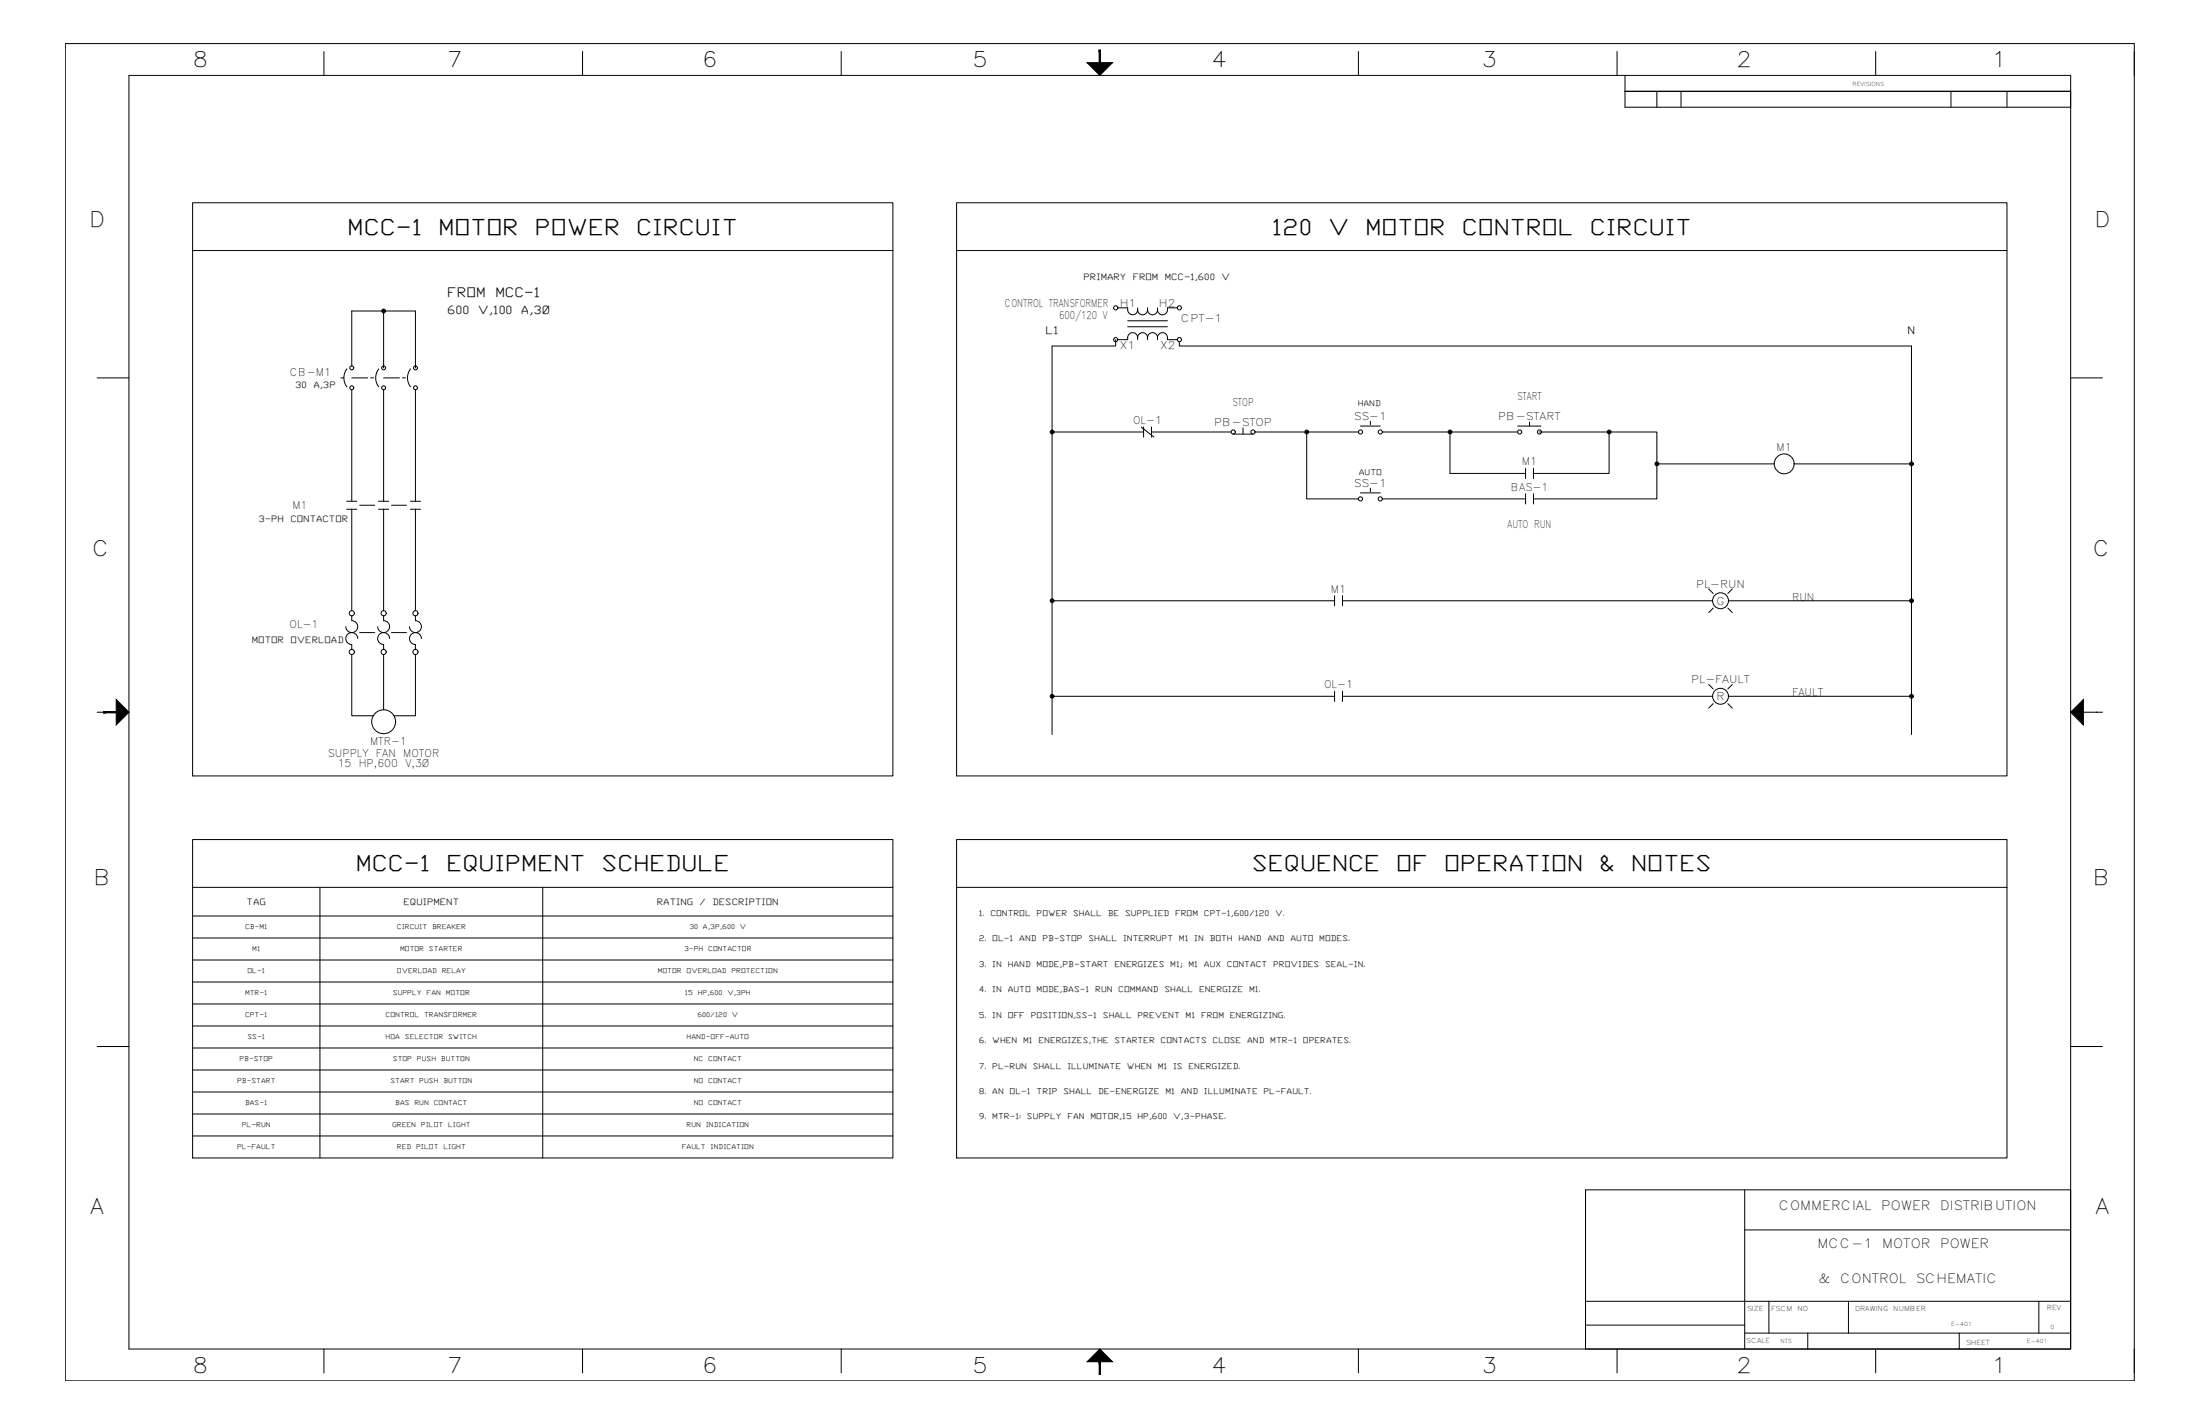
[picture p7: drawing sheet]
<svg xmlns="http://www.w3.org/2000/svg" width="864mm" height="559mm" viewBox="0 0 864 559" stroke-linecap="round" stroke-linejoin="round" font-family="sans-serif">
<!-- layer: Viewport -->
<path d="M637.9 35.8h174.9" fill="none" stroke="#000" stroke-width=".39"/>
<!-- layer: Title Block -->
<g fill="none" stroke="#000" stroke-width=".39">
<path d="M25.6 17.1h812.2v524.8h-812.2zM50.6 29.6h762.2v499.8h-762.2zM127.2 20.2v9.4M228.7 20.2v9.4M330.2 20.2v9.4M431.7 20.2v9.4M533.2 20.2v9.4M634.8 20.2v9.4M637.9 29.6v6.2h174.9M650.4 35.8v6.3M659.9 35.8v6.3M736.3 20.2v9.4"/>
<path d="M765.8 35.8v6.3M787.8 35.8v6.3M637.9 42.1h174.9M38.1 148.3h12.5M812.8 148.3h12.5M38.1 279.5h12.5M40.6 279.5h.1M812.8 279.5h12.5M822.8 279.5h.1M38.1 410.7h12.5M812.8 410.7h12.5M684.9 466.9v62.5"/>
<path d="M812.8 466.9h-190.4v62.5M684.9 482.6h127.9M622.4 510.6h190.4M694.4 510.6v12.5M725.6 510.6v12.5M800.3 510.6v12.5M127.2 529.4v9.4M228.7 529.4v9.4M330.2 529.4v9.4M431.7 529.4v9.4M533.2 529.4v9.4M622.4 520h62.5"/>
<path d="M634.8 529.4v9.4M684.9 523.1h127.9M709.6 523.1v6.3M736.3 529.4v9.4M769.1 523.1v6.3"/>
</g>
<g fill="#000" stroke="#000" stroke-width=".39">
<path d="M426.7 24.6h10l-5 5zM45.6 274.5l5 5-5 5zM812.8 279.5l5-5v10zM431.7 529.4l5 5h-10z"/>
<path d="M431.5 19.6l.5 5v-5zM431.5 19.6l.5 5h-.5z"/>
<path d="M40.6 279.2v.5l5-.5zM40.6 279.7l5-.5v.5z"/>
<path d="M431.5 534.4v5h.5zM431.5 534.4h.5v5z"/>
</g>
<!-- layer: 0 -->
<g fill="none" stroke="#000" stroke-width=".39">
<path d="M637.9 35.8v6.3M812.8 35.8v6.3M75.6 79.6h274.9v224.9h-274.9zM375.5 79.6h412.3v224.9h-412.3zM75.6 98.3h274.9M375.5 98.3h412.3M138.1 122h25M75.6 329.5h274.9v124.9h-274.9zM375.5 329.5h412.3v124.9h-412.3zM75.6 348.2h274.9M75.6 359.5h274.9M125.6 348.2v106.2"/>
<path d="M213 348.2v106.2M375.5 348.2h412.3M75.6 368.1h274.9M75.6 376.7h274.9M75.6 385.4h274.9M75.6 394h274.9M75.6 402.6h274.9M75.6 411.2h274.9M75.6 419.9h274.9M75.6 428.5h274.9M75.6 437.2h274.9M75.6 445.8h274.9"/>
<path d="M812.8 466.9v62.5h-190.4"/>
</g>
<!-- layer: SYMS -->
<g fill="none" stroke="#000" stroke-width=".39">
<path d="M438.7 120.8h4a2.02 2.02 0 0 0 1.5 2.7 2.02 2.02 0 0 0 2.4-1.9M442.7 128.2h15.6M442.7 125.9h15.6M446.6 120.8a2.02 2.02 0 0 0 1.5 2.7 2.02 2.02 0 0 0 2.4-1.9M446.6 132.5a2.03 2.03 0 0 0-2.4-1.9 2.03 2.03 0 0 0-1.5 2.7h-4M450.5 120.8v.8M450.5 132.5v.8M450.5 121.6a1.96 1.96 0 0 0 1.9 1.9 1.96 1.96 0 0 0 2-1.9M450.5 132.5a1.96 1.96 0 0 1 1.9-2 1.96 1.96 0 0 1 2 2M450.5 132.5a2.03 2.03 0 0 0-2.5-1.9 2.03 2.03 0 0 0-1.4 2.7M454.4 132.5a2.02 2.02 0 0 1 2.4-1.9 2.02 2.02 0 0 1 1.5 2.7h3.8M454.4 120.8v.8"/>
<path d="M454.4 132.5v.8M462.1 120.8h-3.8a2.01 2.01 0 0 1-1.5 2.7 2.01 2.01 0 0 1-2.4-1.9M133.8 148.3h1.2M136.2 144.8a5.9 5.9 0 0 0 0 7M145.5 148.3h1.2M148.6 144.8a5.9 5.9 0 0 0 0 7M158 148.3h1.2M161.1 144.8a5.9 5.9 0 0 0 0 7M448 167.5l5 4M448.9 167.5v4M452 167.5v4M484 170.3h7.9"/>
<path d="M487.9 167.9v2.4M534 167.2h7.8M537.9 165.3v1.4M595.8 167.2h9.1M600.4 165.6v1.6M136.1 196.7h4M136.1 199.8h4M148.6 196.7h4M148.6 199.8h4M161.1 196.7h4M161.1 199.8h4M534 193.4h7.8"/>
<path d="M537.9 191.6v1.3M598.9 183.8v4M598.9 193.8v4M602 183.8v4M602 193.8v4M523.9 233.7v4M527 233.7v4M670.7 231.1l1.8 1.8M672.5 238.6l-1.8 1.8M678.3 238.6l1.7 1.8M680 231.1l-1.7 1.8M138.1 241.7v1.9a2.34 2.34 0 0 1 2.3 2.3 2.34 2.34 0 0 1-2.3 2.3 2.34 2.34 0 0 1-2.4-2.3"/>
<path d="M140.4 250.6a2.34 2.34 0 0 0-2.3-2.4 2.34 2.34 0 0 0-2.4 2.4 2.34 2.34 0 0 0 2.4 2.3v1.9M150.6 241.7v1.9M150.6 252.9v1.9M150.6 243.6a2.34 2.34 0 0 1 2.3 2.3 2.34 2.34 0 0 1-2.3 2.3 2.34 2.34 0 0 1-2.3-2.3M152.9 250.6a2.34 2.34 0 0 0-2.3-2.4 2.34 2.34 0 0 0-2.3 2.4 2.34 2.34 0 0 0 2.3 2.3M163.1 241.7v1.9a2.34 2.34 0 0 1 2.3 2.3 2.34 2.34 0 0 1-2.3 2.3 2.34 2.34 0 0 1-2.4-2.3M165.4 250.6a2.34 2.34 0 0 0-2.3-2.4 2.34 2.34 0 0 0-2.4 2.4 2.34 2.34 0 0 0 2.4 2.3v1.9M523.9 271.2v4M527 271.2v4M670.7 268.6l1.8 1.8M672.5 276.1l-1.8 1.8M678.3 276.1l1.7 1.8"/>
<path d="M680 268.6l-1.7 1.8"/>
<circle cx="150.6" cy="122" r=".75"/>
<circle cx="150.6" cy="122" r=".48"/>
<circle cx="150.6" cy="122" r=".22"/>
<circle cx="438" cy="133.3" r=".81"/>
<circle cx="438" cy="120.8" r=".81"/>
<circle cx="463" cy="133.3" r=".81"/>
<circle cx="463" cy="120.8" r=".81"/>
<circle cx="138.1" cy="152.2" r=".77"/>
<circle cx="138.1" cy="144.4" r=".77"/>
<circle cx="150.6" cy="144.4" r=".77"/>
<circle cx="150.6" cy="152.2" r=".77"/>
<circle cx="163.1" cy="152.2" r=".77"/>
<circle cx="163.1" cy="144.4" r=".77"/>
<circle cx="413" cy="169.5" r=".75"/>
<circle cx="413" cy="169.5" r=".48"/>
<circle cx="413" cy="169.5" r=".22"/>
<circle cx="484.1" cy="169.5" r=".81"/>
<circle cx="491.8" cy="169.5" r=".81"/>
<circle cx="512.9" cy="169.5" r=".75"/>
<circle cx="512.9" cy="169.5" r=".48"/>
<circle cx="512.9" cy="169.5" r=".22"/>
<circle cx="534.1" cy="169.5" r=".81"/>
<circle cx="541.8" cy="169.5" r=".81"/>
<circle cx="569.2" cy="169.5" r=".75"/>
<circle cx="569.2" cy="169.5" r=".48"/>
<circle cx="569.2" cy="169.5" r=".22"/>
<circle cx="596.5" cy="169.5" r=".81"/>
<circle cx="604.3" cy="169.5" r=".81"/>
<circle cx="631.7" cy="169.5" r=".75"/>
<circle cx="631.7" cy="169.5" r=".48"/>
<circle cx="631.7" cy="169.5" r=".22"/>
<circle cx="534.1" cy="195.8" r=".81"/>
<circle cx="541.8" cy="195.8" r=".81"/>
<circle cx="650.4" cy="182" r=".75"/>
<circle cx="650.4" cy="182" r=".48"/>
<circle cx="650.4" cy="182" r=".22"/>
<circle cx="700.4" cy="182" r="3.9"/>
<circle cx="750.4" cy="182" r=".75"/>
<circle cx="750.4" cy="182" r=".48"/>
<circle cx="750.4" cy="182" r=".22"/>
<circle cx="413" cy="235.7" r=".75"/>
<circle cx="413" cy="235.7" r=".48"/>
<circle cx="413" cy="235.7" r=".22"/>
<circle cx="675.4" cy="235.7" r="3.1"/>
<circle cx="750.4" cy="235.7" r=".75"/>
<circle cx="750.4" cy="235.7" r=".48"/>
<circle cx="750.4" cy="235.7" r=".22"/>
<circle cx="138.1" cy="240.7" r="1.01"/>
<circle cx="138.1" cy="255.8" r="1.01"/>
<circle cx="150.6" cy="240.7" r="1.01"/>
<circle cx="150.6" cy="255.8" r="1.01"/>
<circle cx="163.1" cy="240.7" r="1.01"/>
<circle cx="163.1" cy="255.8" r="1.01"/>
<circle cx="413" cy="273.2" r=".75"/>
<circle cx="413" cy="273.2" r=".48"/>
<circle cx="413" cy="273.2" r=".22"/>
<circle cx="675.4" cy="273.2" r="3.1"/>
<circle cx="750.4" cy="273.2" r=".75"/>
<circle cx="750.4" cy="273.2" r=".48"/>
<circle cx="750.4" cy="273.2" r=".22"/>
<circle cx="150.6" cy="283.2" r="4.7"/>
</g>
<!-- layer: LINK -->
<path d="M138.1 148.3h6.2M150.6 148.3h6.2M141.2 198.3h5.9M153.7 198.3h5.9M141.2 248.2h5.9M153.7 248.2h5.9" fill="none" stroke="#000" stroke-width=".39"/>
<!-- layer: GRY_20AWG -->
<g fill="none" stroke="#000" stroke-width=".39">
<path d="M138.1 122v21.6M150.6 122v22.4M163.1 122v22.4M437.9 133.3v2.5h-24.9v152.4M462.9 134.1v1.7h287.4v152.4M138.1 153v43.7M150.6 153v43.7M163.1 153v43.7M413 169.5h35.9M452 169.5h31.3M492.6 169.5h40.6M512.9 169.5v26.3h20.3"/>
<path d="M542.6 169.5h53.1M569.2 169.5v16.3h29.7M604.3 169.5h27.3M631.6 169.5v16.3h-29.6M631.6 169.5h18.8v26.3h-48.4M138.1 199.8v39.8M150.6 199.8v39.8M163.1 199.8v39.8M542.6 195.8h56.3M650.4 182h46.1M704.3 182h46M413 235.8h110.9"/>
<path d="M527 235.8h145.3M678.5 235.8h71.8M138.1 256.8v24.1h8.4M150.6 256.8v21.8M163.1 256.8v24.1h-8.5M413 273.2h110.9M527 273.2h145.3M678.5 273.2h71.8"/>
</g>
<g font-size="8.7">
<text x="136.5" y="92.1">MCC-1</text>
<text x="172.1" y="92.1">MOTOR</text>
<text x="209.9" y="92.1">POWER</text>
<text x="249.7" y="92.1">CIRCUIT</text>
<text x="499.3" y="92.1">120</text>
<text x="521.3" y="92.1">V</text>
<text x="536" y="92.1">MOTOR</text>
<text x="573.8" y="92.1">CONTROL</text>
<text x="624.1" y="92.1">CIRCUIT</text>
<text x="139.6" y="342">MCC-1</text>
<text x="175.3" y="342">EQUIPMENT</text>
<text x="236.1" y="342">SCHEDULE</text>
<text x="491.4" y="342">SEQUENCE</text>
<text x="548.1" y="342">OF</text>
<text x="566.9" y="342">OPERATION</text>
<text x="627.8" y="342">&amp;</text>
<text x="640.4" y="342">NOTES</text>
</g>
<g font-size="8.4">
<text x="75.7" y="26.5">8</text>
<text x="175.5" y="26.5">7</text>
<text x="275.6" y="26.5">6</text>
<text x="381.7" y="26.5">5</text>
<text x="475.6" y="26.5">4</text>
<text x="581.6" y="26.5">3</text>
<text x="681.6" y="26.5">2</text>
<text x="781.7" y="26.5">1</text>
<text x="35" y="88.9">D</text>
<text x="822.2" y="88.9">D</text>
<text x="36.2" y="218.3">C</text>
<text x="821.6" y="218.3">C</text>
<text x="36.8" y="347.1">B</text>
<text x="821.6" y="347.1">B</text>
<text x="35.4" y="476.3">A</text>
<text x="822.6" y="476.3">A</text>
<text x="75.7" y="538.8">8</text>
<text x="175.5" y="538.8">7</text>
<text x="275.6" y="538.8">6</text>
<text x="381.7" y="538.8">5</text>
<text x="475.6" y="538.8">4</text>
<text x="581.6" y="538.8">3</text>
<text x="681.6" y="538.8">2</text>
<text x="781.7" y="538.8">1</text>
</g>
<g font-size="5.2">
<text x="175.6" y="116.4">FROM</text>
<text x="194.4" y="116.4">MCC-1</text>
</g>
<g font-size="5">
<text x="698.3" y="474.8">COMMERCIAL</text>
<text x="738.5" y="474.8">POWER</text>
<text x="761.6" y="474.8">DISTRIBUTION</text>
<text x="713.5" y="489.6">MCC-1</text>
<text x="738.8" y="489.6">MOTOR</text>
<text x="761.6" y="489.6">POWER</text>
<text x="713.9" y="503.6">&amp;</text>
<text x="722.3" y="503.6">CONTROL</text>
<text x="752.1" y="503.6">SCHEMATIC</text>
</g>
<g font-size="4.5">
<text x="175.6" y="123.2">600</text>
<text x="187.6" y="123.2">V,100</text>
<text x="204.5" y="123.2">A,3Ø</text>
</g>
<g font-size="4.2">
<text x="394.4" y="120.3">CONTROL TRANSFORMER</text>
<text x="415.8" y="125.2">600/120 V</text>
<text x="439.5" y="120.4">H1</text>
<text x="454.9" y="120.4">H2</text>
<text x="410.5" y="131">L1</text>
<text x="463.6" y="126.3">CPT-1</text>
<text x="748.8" y="131">N</text>
<text x="439.5" y="136.8">X1</text>
<text x="455.4" y="136.8">X2</text>
<text x="113.7" y="147.5">CB-M1</text>
<text x="483.8" y="159.2">STOP</text>
<text x="595.6" y="157">START</text>
<text x="444.8" y="166.4">OL-1</text>
<text x="476.6" y="167">PB-STOP</text>
<text x="531.5" y="164.8">SS-1</text>
<text x="588.1" y="164.8">PB-START</text>
<text x="697.4" y="177">M1</text>
<text x="597.4" y="182.6">M1</text>
<text x="531.5" y="191.1">SS-1</text>
<text x="593" y="192.6">BAS-1</text>
<text x="114.8" y="199.9">M1</text>
<text x="591.8" y="207">AUTO RUN</text>
<text x="522.5" y="232.6">M1</text>
<text x="665.8" y="230.7">PL-RUN</text>
<text x="673.8" y="237.3">G</text>
<text x="703.5" y="235.8">RUN</text>
<text x="113.7" y="246.6">OL-1</text>
<text x="663.9" y="268.2">PL-FAULT</text>
<text x="519.8" y="270.1">OL-1</text>
<text x="673.8" y="274.8">R</text>
<text x="703.5" y="273.2">FAULT</text>
<text x="145.3" y="292.5">MTR-1</text>
<text x="128.7" y="297">SUPPLY FAN MOTOR</text>
<text x="132.6" y="300.9">15 HP,600 V,3Ø</text>
</g>
<g font-size="3.5">
<text x="425.4" y="110">PRIMARY</text>
<text x="444.6" y="110">FROM</text>
<text x="457.2" y="110">MCC-1,600</text>
<text x="479.5" y="110">V</text>
<text x="115.9" y="152.2">30</text>
<text x="123" y="152.2">A,3P</text>
<text x="101.4" y="204.7">3-PH</text>
<text x="114" y="204.7">CONTACTOR</text>
<text x="98.9" y="252.4">MOTOR</text>
<text x="114" y="252.4">OVERLOAD</text>
<text x="96.8" y="355.1">TAG</text>
<text x="158.4" y="355.1">EQUIPMENT</text>
<text x="257.9" y="355.1">RATING</text>
<text x="274.6" y="355.1">/</text>
<text x="279.7" y="355.1">DESCRIPTION</text>
</g>
<g font-size="3.1">
<text x="533" y="159.2">HAND</text>
<text x="533.4" y="186.4">AUTO</text>
<text x="384.2" y="359.3">1.</text>
<text x="388.8" y="359.3">CONTROL</text>
<text x="406.9" y="359.3">POWER</text>
<text x="421.2" y="359.3">SHALL</text>
<text x="434.8" y="359.3">BE</text>
<text x="441.6" y="359.3">SUPPLIED</text>
<text x="461.3" y="359.3">FROM</text>
<text x="472.6" y="359.3">CPT-1,600/120</text>
<text x="500.5" y="359.3">V.</text>
<text x="384.2" y="369.3">2.</text>
<text x="389.5" y="369.3">OL-1</text>
<text x="400.1" y="369.3">AND</text>
<text x="409.2" y="369.3">PB-STOP</text>
<text x="427.3" y="369.3">SHALL</text>
<text x="440.9" y="369.3">INTERRUPT</text>
<text x="462.8" y="369.3">M1</text>
<text x="468.8" y="369.3">IN</text>
<text x="474.9" y="369.3">BOTH</text>
<text x="486.2" y="369.3">HAND</text>
<text x="497.5" y="369.3">AND</text>
<text x="506.6" y="369.3">AUTO</text>
<text x="517.9" y="369.3">MODES.</text>
<text x="384.2" y="379.3">3.</text>
<text x="389.5" y="379.3">IN</text>
<text x="395.6" y="379.3">HAND</text>
<text x="406.9" y="379.3">MODE,PB-START</text>
<text x="437.5" y="379.3">ENERGIZES</text>
<text x="459.4" y="379.3">M1;</text>
<text x="466.6" y="379.3">M1</text>
<text x="472.6" y="379.3">AUX</text>
<text x="481.7" y="379.3">CONTACT</text>
<text x="499.8" y="379.3">PROVIDES</text>
<text x="520.2" y="379.3">SEAL-IN.</text>
<text x="384.2" y="389.3">4.</text>
<text x="389.5" y="389.3">IN</text>
<text x="395.6" y="389.3">AUTO</text>
<text x="406.9" y="389.3">MODE,BAS-1</text>
<text x="429.9" y="389.3">RUN</text>
<text x="439" y="389.3">COMMAND</text>
<text x="457.1" y="389.3">SHALL</text>
<text x="470.7" y="389.3">ENERGIZE</text>
<text x="490.3" y="389.3">M1.</text>
<text x="384.2" y="399.3">5.</text>
<text x="389.5" y="399.3">IN</text>
<text x="395.6" y="399.3">OFF</text>
<text x="404.6" y="399.3">POSITION,SS-1</text>
<text x="432.9" y="399.3">SHALL</text>
<text x="446.5" y="399.3">PREVENT</text>
<text x="465.4" y="399.3">M1</text>
<text x="471.5" y="399.3">FROM</text>
<text x="482.8" y="399.3">ENERGIZING.</text>
<text x="384.2" y="409.3">6.</text>
<text x="389.5" y="409.3">WHEN</text>
<text x="401.6" y="409.3">M1</text>
<text x="407.7" y="409.3">ENERGIZES,THE</text>
<text x="437.5" y="409.3">STARTER</text>
<text x="455.6" y="409.3">CONTACTS</text>
<text x="476" y="409.3">CLOSE</text>
<text x="489.6" y="409.3">AND</text>
<text x="498.6" y="409.3">MTR-1</text>
<text x="511.5" y="409.3">OPERATES.</text>
<text x="384.2" y="419.3">7.</text>
<text x="389.5" y="419.3">PL-RUN</text>
<text x="405.4" y="419.3">SHALL</text>
<text x="419" y="419.3">ILLUMINATE</text>
<text x="442.4" y="419.3">WHEN</text>
<text x="454.5" y="419.3">M1</text>
<text x="460.5" y="419.3">IS</text>
<text x="466.6" y="419.3">ENERGIZED.</text>
<text x="384.2" y="429.3">8.</text>
<text x="389.5" y="429.3">AN</text>
<text x="396.3" y="429.3">OL-1</text>
<text x="406.9" y="429.3">TRIP</text>
<text x="417.5" y="429.3">SHALL</text>
<text x="431.1" y="429.3">DE-ENERGIZE</text>
<text x="457.5" y="429.3">M1</text>
<text x="463.5" y="429.3">AND</text>
<text x="472.6" y="429.3">ILLUMINATE</text>
<text x="496" y="429.3">PL-FAULT.</text>
<text x="384.2" y="439.3">9.</text>
<text x="389.5" y="439.3">MTR-1:</text>
<text x="403.1" y="439.3">SUPPLY</text>
<text x="419" y="439.3">FAN</text>
<text x="428" y="439.3">MOTOR,15</text>
<text x="446.5" y="439.3">HP,600</text>
<text x="460.5" y="439.3">V,3-PHASE.</text>
</g>
<g font-size="2.7">
<text x="685.8" y="514.4">SIZE</text>
<text x="695.2" y="514.3">FSCM</text>
<text x="705.6" y="514.3">NO</text>
<text x="728.2" y="514.5">DRAWING</text>
<text x="743.2" y="514.5">NUMBER</text>
<text x="803.5" y="514.1">REV</text>
<text x="685.4" y="527.2">SCALE</text>
<text x="771.8" y="527.7">SHEET</text>
</g>
<g font-size="2.6">
<text x="96.2" y="364.7">CB-M1</text>
<text x="155.8" y="364.7">CIRCUIT</text>
<text x="169.6" y="364.7">BREAKER</text>
<text x="270.6" y="364.7">30</text>
<text x="276" y="364.7">A,3P,600</text>
<text x="290.4" y="364.7">V</text>
<text x="99" y="373.3">M1</text>
<text x="157" y="373.3">MOTOR</text>
<text x="168.4" y="373.3">STARTER</text>
<text x="268.6" y="373.3">3-PH</text>
<text x="278" y="373.3">CONTACTOR</text>
<text x="97.1" y="382">OL-1</text>
<text x="155.8" y="382">OVERLOAD</text>
<text x="173.4" y="382">RELAY</text>
<text x="258.2" y="382">MOTOR</text>
<text x="269.5" y="382">OVERLOAD</text>
<text x="287.1" y="382">PROTECTION</text>
<text x="96.2" y="390.6">MTR-1</text>
<text x="154.2" y="390.6">SUPPLY</text>
<text x="167.4" y="390.6">FAN</text>
<text x="175" y="390.6">MOTOR</text>
<text x="268.9" y="390.6">15</text>
<text x="273.9" y="390.6">HP,600</text>
<text x="285.5" y="390.6">V,3PH</text>
<text x="96.2" y="399.2">CPT-1</text>
<text x="151.4" y="399.2">CONTROL</text>
<text x="166.5" y="399.2">TRANSFORMER</text>
<text x="273.8" y="399.2">600/120</text>
<text x="287.3" y="399.2">V</text>
<text x="97.1" y="407.9">SS-1</text>
<text x="151.4" y="407.9">HOA</text>
<text x="158.9" y="407.9">SELECTOR</text>
<text x="175.9" y="407.9">SWITCH</text>
<text x="269.5" y="407.9">HAND-OFF-AUTO</text>
<text x="94" y="416.5">PB-STOP</text>
<text x="154.2" y="416.5">STOP</text>
<text x="163.7" y="416.5">PUSH</text>
<text x="173.1" y="416.5">BUTTON</text>
<text x="272.3" y="416.5">NC</text>
<text x="278" y="416.5">CONTACT</text>
<text x="93.1" y="425.1">PB-START</text>
<text x="153.3" y="425.1">START</text>
<text x="164.6" y="425.1">PUSH</text>
<text x="174" y="425.1">BUTTON</text>
<text x="272.3" y="425.1">NO</text>
<text x="278" y="425.1">CONTACT</text>
<text x="96.2" y="433.8">BAS-1</text>
<text x="155.2" y="433.8">BAS</text>
<text x="162.7" y="433.8">RUN</text>
<text x="170.3" y="433.8">CONTACT</text>
<text x="272.3" y="433.8">NO</text>
<text x="278" y="433.8">CONTACT</text>
<text x="94.9" y="442.4">PL-RUN</text>
<text x="153.9" y="442.4">GREEN</text>
<text x="165.2" y="442.4">PILOT</text>
<text x="175.9" y="442.4">LIGHT</text>
<text x="269.5" y="442.4">RUN</text>
<text x="277.1" y="442.4">INDICATION</text>
<text x="93.1" y="451">PL-FAULT</text>
<text x="155.8" y="451">RED</text>
<text x="163.3" y="451">PILOT</text>
<text x="174" y="451">LIGHT</text>
<text x="267.6" y="451">FAULT</text>
<text x="278.9" y="451">INDICATION</text>
</g>
<g font-size="2.2">
<text x="727.2" y="33.8">REVISIONS</text>
<text x="765.9" y="520.5">E-401</text>
<text x="804.9" y="521.4">0</text>
<text x="698.9" y="527.1">NTS</text>
<text x="795.7" y="527.1">E-401</text>
</g>
</svg>
